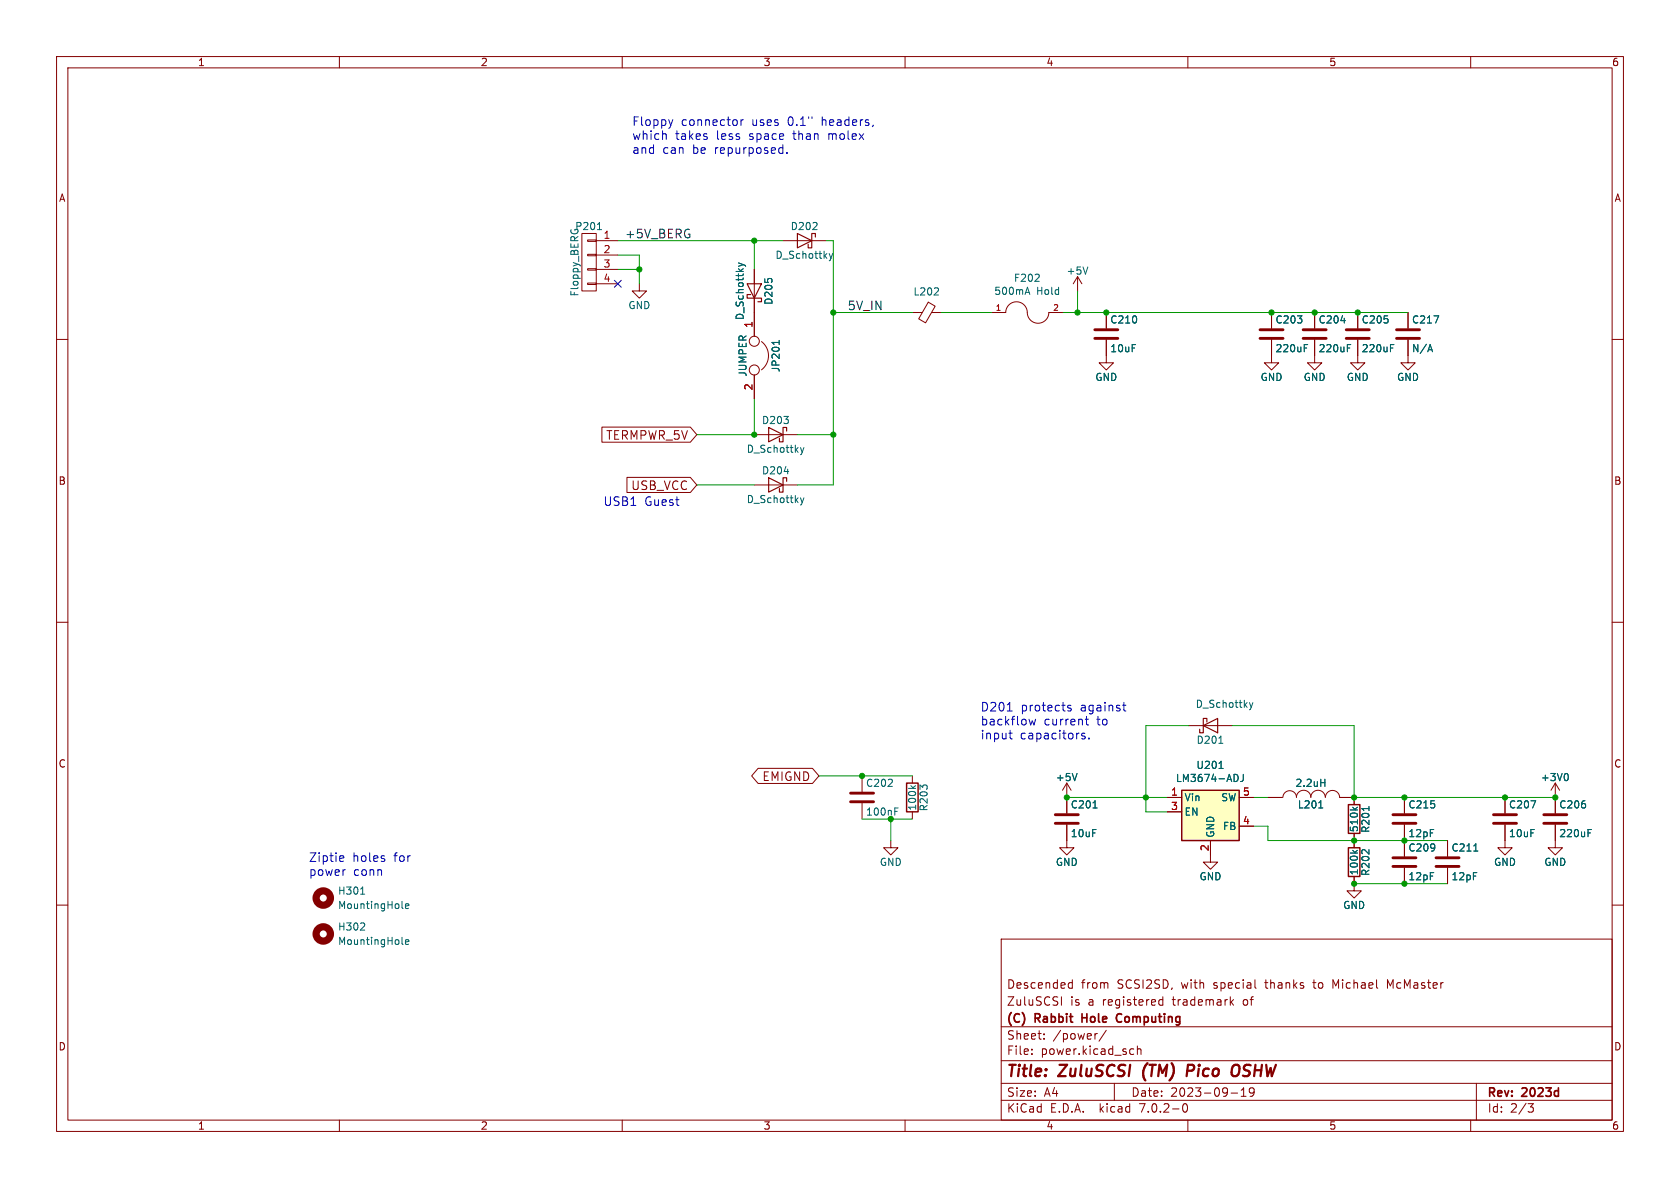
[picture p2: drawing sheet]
<svg xmlns="http://www.w3.org/2000/svg" width="297mm" height="210mm" viewBox="0 0 297 210" stroke-linecap="round" stroke-linejoin="round" font-family="sans-serif">
<g fill="none" stroke="#840000" stroke-width=".18">
<path d="M10 10h277v190h-277zM12 12h273v186h-273zM60 10v2M110 10v2M160 10v2M210 10v2M260 10v2M10 60h2M102.9 41.3h2.5v10.1h-2.5zM103.9 50h1.5v.3h-1.5zM103.9 47.5h1.5v.3h-1.5zM103.9 45h1.5v.2h-1.5z"/>
<path d="M103.9 42.4h1.5v.3h-1.5zM105.4 42.5h3.8M105.4 45.1h3.8M105.4 47.6h3.8M105.4 50.2h3.8M113 50.2v1.2h1.3l-1.3 1.3-1.2-1.3h1.2M133.3 47.6v11.8M138.4 42.5h7.6M161.3 55.2h1.7M164.1 53.4l1.2 .7-1.7 3-1.2-.7zM164.7 55.2h1.7M175.3 55.2h2.5a1.93 1.93 0 0 1 2.1-1.8 1.93 1.93 0 0 1 1.7 2.2 1.91 1.91 0 0 0 2.1 1.5 1.91 1.91 0 0 0 1.7-1.9h2.6"/>
<path d="M190.5 48.9l-.8 1.3M190.5 48.9v2.5M190.5 48.9l.8 1.3M195.6 55.2v2.8M224.8 55.2v2.8M232.4 55.2v2.8M240 55.2v2.8M248.9 55.2v2.8M285 60h2M106.4 75.5h15.6l1.2 1.3-1.2 1.4h-15.6zM133.3 76.8h7.7M133.3 66.3v4.2"/>
<path d="M134.6 60.4a3.1 3.1 0 0 1 0 5M195.6 60.1v4h1.2l-1.2 1.3-1.3-1.3h1.3M224.8 60.1v4h1.3l-1.3 1.3-1.3-1.3h1.3M232.4 60.1v4h1.3l-1.3 1.3-1.3-1.3h1.3M240 60.1v4h1.3l-1.3 1.3-1.2-1.3h1.2M248.9 60.1v4h1.3l-1.3 1.3-1.3-1.3h1.3M110.8 84.4h11.2l1.2 1.3-1.2 1.4h-11.2zM133.3 85.7h7.7M10 110h2M285 110h2M134 135.8h9.6l1.2 1.4-1.2 1.3h-9.6l-1.1-1.3zM152.4 137.2v2.8"/>
<path d="M161.3 137.2v1.2M188.6 138.4l-.8 1.3M188.6 138.4v5.4M188.6 138.4l.8 1.3M210.2 128.3h7.6M275 138.4l-.8 1.3M275 138.4v5.4M275 138.4l.7 1.3M10 160h2M152.4 142v2.8M157.5 148.6v1.3h1.2l-1.2 1.2-1.3-1.2h1.3M161.3 143.5v1.3"/>
<path d="M188.6 145.8v4.1h1.3l-1.3 1.2-1.3-1.2h1.3M206.4 141h2.5M206.4 143.5h2.5M214 148.6v3.8h1.3l-1.3 1.3-1.3-1.3h1.3M219.1 141h2.5M219.1 146.1h2.5M224.2 141h2.5M226.8 140.9a1.19 1.19 0 0 1 1.2-1.1 1.19 1.19 0 0 1 1.2 1.1 1.28 1.28 0 0 1 1.3-1.2 1.28 1.28 0 0 1 1.2 1.2M231.7 140.9a1.28 1.28 0 0 1 1.3-1.2 1.28 1.28 0 0 1 1.3 1.2M234.3 140.9a1.26 1.26 0 0 1 1.3-1.2 1.26 1.26 0 0 1 1.2 1.2M236.9 141h2.5v1.2M239.4 154.9v2.6h1.3l-1.3 1.3-1.3-1.3h1.3"/>
<path d="M239.4 147.3v2.6M248.3 141v2.8M248.3 145.8v5.6M248.3 153.4v2.8M255.9 148.6v2.8M255.9 153.4v2.8M266.1 145.8v4.1h1.2l-1.2 1.2-1.3-1.2h1.3M266.1 141v2.8M275 145.8v4.1h1.2l-1.2 1.2-1.3-1.2h1.3M285 160h2M177 166h108v32h-108zM187.6 176.2v1.5"/>
<path d="M189.1 173.7l.5 .1M189.6 173.2v1.5M189.6 174.6l-.5 .1M204.9 177.4l.2 .3 .5-.1M205.6 176.2v1.5M205.6 176.8l-.5-.1-.2 .3M217.6 177.1l.5 .6M218.1 176.7l-.6 .6M221.9 173.2v1.3l.2 .2M60 198v2M110 198v2M160 198v2"/>
<path d="M177 194.5h108M177 191.5h108M177 187.5h108M177 181.5h108M182.4 186.3v.1M182.4 185.5v.1M184.6 183.6v.1M184.6 182.8v.1M194 182.7l-.3 .1M195.6 182.1l-1.3 2M197 191.5v3M200 185.4l.4 .1"/>
<path d="M200.4 186.3l-.4 .1M201.1 185.5l.2-.1 .3 .1 .1 .9M201.1 184.9v1.5M209.2 195.2l.2-.1a.81 .81 0 0 1 .6 .6 .81 .81 0 0 1-.3 .8l-.1 .1a.81 .81 0 0 1-.4-1.4zM210 198v2M217.6 193.2h1.2M219.4 193.8h.9M219.4 192.7l.5-.4v1.5M221.7 192.9l-.3 .3h-.4l-.1-.3 .1-.5 .4-.1 .2 .1a.99 .99 0 0 1-.3 1.4h-.3M260 198v2M261 191.5v6.5M270.1 195.1h1l-.5 .6 .4 .1 .1 .5-.3 .3h-.4"/>
<circle cx="133.3" cy="60.3" r=".89"/>
<circle cx="133.3" cy="65.4" r=".89"/>
</g>
<path d="M209.9 189.3h.8M210.8 188.2h-.8l-.2 2M217.9 188.5a.69 .69 0 0 1 1.2 0M219.1 189.6a.74 .74 0 0 1-1.2 .5" fill="none" stroke="#840000" stroke-width=".4"/>
<path d="M197.9 179.2a.81 .81 0 0 0-.5 .8 .81 .81 0 0 0 .5 .7" fill="none" stroke="#840000" stroke-width=".3"/>
<path d="M132.1 50.2h2.5l-1.3 2.5zM132.7 52.1h-.6v.6h2.5v.6h-.6M141 41.3l2.5 1.2-2.5 1.3zM144.1 41.9v-.6h-.6v2.5h-.6v-.6M135.9 75.6l2.5 1.2-2.5 1.3zM139.1 76.2v-.6h-.7v2.5h-.6v-.6M135.9 84.5l2.5 1.2-2.5 1.3zM139.1 85.1v-.6h-.7v2.5h-.6v-.6M212.7 128.3l2.6-1.3v2.5zM213.4 127.6v-.6h-.7v2.5h-.6v-.6" fill="none" stroke="#840000" stroke-width=".2"/>
<g fill="none" stroke="#006464" stroke-width=".18">
<path d="M101 40.6l-.1 .1M105.6 40.6h.7M130.6 46.5l.8 .3M131.4 46.8l-.8 .3M131.4 46.8l.4 .3M146.6 44.8l.3 .9M146.9 45.7l-.3 .4M147.2 44.8l-.3 .9M165.1 52.1h.8M165.9 51v.4M181.3 51.7h.6M181.6 50.8l.5 1.2"/>
<path d="M192.3 47.2l-.4 1.3M137.7 60.2v.7M137.7 60.5h-1.2l.2 .2M141.5 79.1l.3 .9M141.8 80l-.3 .4M142.1 79.1l-.3 .9M230.6 60.9h.6M238.2 60.9h.6M245.8 60.9h.6M252.5 61.8h.6M252.8 60.9l.5 1.3M141.5 88l.3 .9"/>
<path d="M141.8 88.9l-.3 .4M142.1 88l-.3 .9M161 138.9l.5 .5M161.9 138.9l-.5 .3M190.4 136.7l-.4 1.3M215.5 131.4h.7M215.5 135.8h.7M218.5 136.9a.68 .68 0 0 1 .4 .6 .68 .68 0 0 1-.4 .7M219.8 136.9v.9a.41 .41 0 0 1-.5 .4M220.9 124.2l.3 .8M221.2 125l-.3 .5M221.5 124.2l-.3 .8"/>
<path d="M233.5 138.4h.7M234.2 137.7v1.3M277.1 136.8l.2 .4-.2 .7M63.8 158.1h.7M158.2 142.8h.6M193.2 142.8h.8M233.1 142.8h.8M239.1 150.3l.5 .5M239.1 142.7l.5 .5M240 150.3l-.5 .4M240 142.7l-.5 .4M242 142.6v.7"/>
<path d="M260.5 150.4h.8M280.7 146.6h.6M63.7 164.4h.8M64.4 163.3v.4M71.1 166.9l.2 .1M71.1 160.5l.2 .1M71.7 166.5l.6-.1-.1-.2-.3-.1-.2 .2v.6h.5M71.7 160.2l.6-.1-.1-.3h-.3l-.2 .1v.6h.5"/>
</g>
<g fill="none" stroke="#840000" stroke-width=".51">
<path d="M193.5 59.8h4.1M193.5 58.3h4.1M222.8 59.8h4M222.8 58.3h4M230.4 59.8h4M230.4 58.3h4M238 59.8h4.1M238 58.3h4.1M246.9 59.8h4.1M246.9 58.3h4.1M150.4 141.7h4M150.4 140.2h4"/>
<path d="M186.6 145.5h4M186.6 144h4M246.3 145.5h4M246.3 144h4M246.3 153.2h4M246.3 151.6h4M253.9 153.2h4M253.9 151.6h4M264 145.5h4.1M264 144h4.1M272.9 145.5h4.1M272.9 144h4.1"/>
</g>
<path d="M160.3 138.4h2v5.1h-2zM208.9 139.7h10.2v8.9h-10.2zM238.4 149.9h2v5h-2zM238.4 142.2h2v5.1h-2z" fill="none" stroke="#840000" stroke-width=".25"/>
<path d="M208.9 139.7h10.2v8.9h-10.2z" fill="#ffffc2" stroke="#ffffc2" stroke-width=".18"/>
<g fill="none" stroke="#840000" stroke-width="1.3">
<circle cx="57.1" cy="158.7" r="1.27"/>
<circle cx="57.1" cy="165.1" r="1.27"/>
</g>
<g fill="none" stroke="#0000c2" stroke-width=".18">
<path d="M118.9 21.2l-.3 1M131 21.2v1M131.4 21.2h-.3l-.1 .3M138 26.1l.4 .1M138.4 25.6v1.5M138.4 27l-.4 .1M139.1 27v.1M154.4 22.1l-.2 .3M178.1 125.7h.8M178.4 129.6h.5M178.7 130.6h.2M183.1 127.1l-.3 1.1-.3-.8-.3 .8"/>
<path d="M189.3 124.7h-.3l-.3 .2 .1 .2 .5 .2v.3h-.6M191.8 129.7l-.4-.1-.2 .2 .1 .2 .5 .2v.4h-.6M191.9 127.1h.5M192.1 126.6v1.3l.3 .3M192.5 130.5v.1M198.5 124.7h.5M198.7 124.2v1.3l.3 .2M60.3 151.3h.4l.1 .3-.7 .2M60.7 152.2l-.4 .1"/>
</g>
<g fill="none" stroke="#009600" stroke-width=".18">
<path d="M109.2 42.5h29.2M109.2 47.6h3.8M109.2 45.1h3.8v5.1M133.3 42.5v5.1M146 42.5h1.3v43.2h-6.3M147.3 55.2h14M166.4 55.2h8.9M188 55.2h60.9M190.5 51.4v3.8M133.3 70.5v6.3h-10.1M141 76.8h6.3M123.2 85.7h10.1"/>
<path d="M144.8 137.2h16.5M210.2 128.3h-7.6v15.2h3.8M217.8 128.3h21.6v12.7h35.6M152.4 144.8h8.9M157.5 144.8v3.8M188.6 141h17.8M221.6 141h2.6M221.6 146.1h2.6v2.5h31.7M239.4 156.2h16.5"/>
</g>
<path d="M108.6 49.6l1.2 1.2M109.8 49.6l-1.2 1.2" fill="none" stroke="#000084" stroke-width=".18"/>
<g fill="#009600" stroke="#009600" stroke-width=".18">
<circle cx="266.1" cy="141" r=".46"/>
<circle cx="275" cy="141" r=".46"/>
<circle cx="239.4" cy="156.2" r=".46"/>
<circle cx="248.3" cy="156.2" r=".46"/>
<circle cx="239.4" cy="148.6" r=".46"/>
<circle cx="248.3" cy="148.6" r=".46"/>
<circle cx="190.5" cy="55.2" r=".46"/>
<circle cx="195.6" cy="55.2" r=".46"/>
<circle cx="133.3" cy="42.5" r=".46"/>
<circle cx="113" cy="47.6" r=".46"/>
<circle cx="147.3" cy="55.2" r=".46"/>
<circle cx="152.4" cy="137.2" r=".46"/>
<circle cx="133.3" cy="76.8" r=".46"/>
<circle cx="147.3" cy="76.8" r=".46"/>
<circle cx="157.5" cy="144.8" r=".46"/>
<circle cx="202.6" cy="141" r=".46"/>
<circle cx="239.4" cy="141" r=".46"/>
<circle cx="248.3" cy="141" r=".46"/>
<circle cx="188.6" cy="141" r=".46"/>
<circle cx="224.8" cy="55.2" r=".46"/>
<circle cx="232.4" cy="55.2" r=".46"/>
<circle cx="240" cy="55.2" r=".46"/>
</g>
<g font-size="2.8" fill="#840000">
<text x="178" y="190.8">Title:</text>
<text x="187.4" y="190.8">ZuluSCSI</text>
<text x="202.7" y="190.8">(TM)</text>
<text x="211.1" y="190.8">Pico</text>
<text x="219.7" y="190.8">OSHW</text>
</g>
<g font-size="2.1" fill="#0000c2">
<text x="111.8" y="22.4">Floppy</text>
<text x="120.4" y="22.4">connector</text>
<text x="132.9" y="22.4">uses</text>
<text x="139.3" y="22.4">0.1&quot;</text>
<text x="145.3" y="22.4">headers,</text>
<text x="111.8" y="24.8">which</text>
<text x="111.8" y="27.3">and</text>
<text x="117.1" y="27.3">can</text>
<text x="119.4" y="24.8">takes</text>
<text x="122.4" y="27.3">be</text>
<text x="126.4" y="27.3">repurposed.</text>
<text x="126.6" y="24.8">less</text>
<text x="132.5" y="24.8">space</text>
<text x="140.3" y="24.8">than</text>
<text x="146.5" y="24.8">molex</text>
<text x="106.7" y="89.5">USB1</text>
<text x="113.9" y="89.5">Guest</text>
<text x="173.4" y="125.9">D201</text>
<text x="180.5" y="125.9">protects</text>
<text x="191" y="125.9">against</text>
<text x="173.4" y="128.3">backflow</text>
<text x="173.4" y="130.8">input</text>
<text x="180.3" y="130.8">capacitors.</text>
<text x="184.5" y="128.3">current</text>
<text x="193.9" y="128.3">to</text>
<text x="54.6" y="152.5">Ziptie</text>
<text x="54.6" y="154.9">power</text>
<text x="62.3" y="152.5">holes</text>
<text x="62.5" y="154.9">conn</text>
<text x="69.6" y="152.5">for</text>
</g>
<g font-size="2.1" fill="#0f0f0f">
<text x="110.5" y="42.2">+5V_BERG</text>
<text x="149.9" y="54.9">5V_IN</text>
</g>
<g font-size="2.1" fill="#840000">
<text x="107.1" y="77.9">TERMPWR_5V</text>
<text x="111.5" y="86.8">USB_VCC</text>
<text x="134.7" y="138.2">EMIGND</text>
<text x="178" y="177.9">ZuluSCSI</text>
<text x="178" y="174.9">Descended</text>
<text x="189.2" y="177.9">is</text>
<text x="191.2" y="174.9">from</text>
<text x="192.4" y="177.9">a registered</text>
<text x="197.5" y="174.9">SCSI2SD,</text>
<text x="207.4" y="177.9">trademark</text>
<text x="208.9" y="174.9">with</text>
<text x="214.6" y="174.9">special</text>
<text x="219.9" y="177.9">of</text>
<text x="223.8" y="174.9">thanks</text>
<text x="232.4" y="174.9">to</text>
<text x="235.9" y="174.9">Michael</text>
<text x="245.6" y="174.9">McMaster</text>
<text x="178" y="183.9">Sheet:</text>
<text x="178" y="181.1">(C)</text>
<text x="183.1" y="181.1">Rabbit</text>
<text x="186.2" y="183.9">/power/</text>
<text x="191.8" y="181.1">Hole</text>
<text x="198.4" y="181.1">Computing</text>
<text x="178" y="186.6">File:</text>
<text x="184" y="186.6">power.kicad_sch</text>
<text x="178" y="196.8">KiCad</text>
<text x="178" y="194">Size:</text>
<text x="184.6" y="194">A4</text>
<text x="185.7" y="196.8">E.D.A.</text>
<text x="194.4" y="196.8">kicad</text>
<text x="200" y="194">Date:</text>
<text x="201.5" y="196.8">7.0.2-0</text>
<text x="206.9" y="194">2023-09-19</text>
<text x="263" y="194.2">Rev:</text>
<text x="263" y="196.8">Id:</text>
<text x="267" y="196.8">2/3</text>
<text x="269.2" y="194.2">2023d</text>
</g>
<g font-size="1.8" fill="#840000">
<text x="35" y="11.8">1</text>
<text x="85" y="11.8">2</text>
<text x="135" y="11.8">3</text>
<text x="185" y="11.8">4</text>
<text x="235" y="11.8">5</text>
<text x="285" y="11.8">6</text>
<text x="10.4" y="35.8">A</text>
<text x="285.4" y="35.8">A</text>
<text x="10.3" y="85.8">B</text>
<text x="285.3" y="85.8">B</text>
<text x="10.3" y="135.8">C</text>
<text x="285.3" y="135.8">C</text>
<text x="10.3" y="185.8">D</text>
<text x="285.3" y="185.8">D</text>
<text x="35" y="199.8">1</text>
<text x="85" y="199.8">2</text>
<text x="135" y="199.8">3</text>
<text x="185" y="199.8">4</text>
<text x="235" y="199.8">5</text>
<text x="285" y="199.8">6</text>
</g>
<g font-size="1.8" fill="#006464">
<text x="101.6" y="40.8">P201</text>
<text x="139.7" y="40.8">D202</text>
<text x="137" y="45.9">D_Schottky</text>
<text x="102.4" y="52.5" transform="rotate(-90 102.4 52.5)">Floppy_BERG</text>
<text x="136.7" y="53.9" transform="rotate(-90 136.7 53.9)">D205</text>
<text x="161.4" y="52.4">L202</text>
<text x="175.7" y="52.3">500mA</text>
<text x="179.2" y="50">F202</text>
<text x="183.2" y="52.3">Hold</text>
<text x="188.5" y="48.7">+5V</text>
<text x="111" y="54.8">GND</text>
<text x="131.6" y="56.6" transform="rotate(-90 131.6 56.6)">D_Schottky</text>
<text x="196.2" y="57.3">C210</text>
<text x="225.4" y="57.3">C203</text>
<text x="233.1" y="57.3">C204</text>
<text x="240.7" y="57.3">C205</text>
<text x="249.6" y="57.3">C217</text>
<text x="138" y="65.9" transform="rotate(-90 138 65.9)">JP201</text>
<text x="196.2" y="62.4">10uF</text>
<text x="225.4" y="62.4">220uF</text>
<text x="233.1" y="62.4">220uF</text>
<text x="240.7" y="62.4">220uF</text>
<text x="249.6" y="62.4">N/A</text>
<text x="132.1" y="66.6" transform="rotate(-90 132.1 66.6)">JUMPER</text>
<text x="193.6" y="67.5">GND</text>
<text x="222.8" y="67.5">GND</text>
<text x="230.4" y="67.5">GND</text>
<text x="238" y="67.5">GND</text>
<text x="246.9" y="67.5">GND</text>
<text x="134.6" y="75.1">D203</text>
<text x="132" y="80.2">D_Schottky</text>
<text x="132" y="89.1">D_Schottky</text>
<text x="134.6" y="84">D204</text>
<text x="211.3" y="125.3">D_Schottky</text>
<text x="211.5" y="131.6">D201</text>
<text x="211.5" y="136.1">U201</text>
<text x="153" y="139.3">C202</text>
<text x="162.1" y="143.4" transform="rotate(-90 162.1 143.4)">100k</text>
<text x="164.1" y="143.5" transform="rotate(-90 164.1 143.5)">R203</text>
<text x="186.6" y="138.2">+5V</text>
<text x="189.2" y="143.1">C201</text>
<text x="207.8" y="138.4">LM3674-ADJ</text>
<text x="209.4" y="141.8">Vin</text>
<text x="215.8" y="141.8">SW</text>
<text x="229" y="139.3">2.2uH</text>
<text x="229.4" y="143.1">L201</text>
<text x="248.9" y="143.1">C215</text>
<text x="266.7" y="143.1">C207</text>
<text x="272.4" y="138.2">+3V0</text>
<text x="275.6" y="143.1">C206</text>
<text x="153" y="144.3">100nF</text>
<text x="189.2" y="148.1">10uF</text>
<text x="209.4" y="144.3">EN</text>
<text x="214.8" y="148.1" transform="rotate(-90 214.8 148.1)">GND</text>
<text x="216.1" y="146.9">FB</text>
<text x="240.2" y="147.2" transform="rotate(-90 240.2 147.2)">510k</text>
<text x="242.3" y="147.3" transform="rotate(-90 242.3 147.3)">R201</text>
<text x="248.9" y="148.1">12pF</text>
<text x="266.7" y="148.1">10uF</text>
<text x="275.6" y="148.1">220uF</text>
<text x="155.5" y="153.2">GND</text>
<text x="186.6" y="153.2">GND</text>
<text x="212" y="155.8">GND</text>
<text x="240.2" y="154.8" transform="rotate(-90 240.2 154.8)">100k</text>
<text x="242.3" y="154.9" transform="rotate(-90 242.3 154.9)">R202</text>
<text x="248.9" y="150.7">C209</text>
<text x="248.9" y="155.8">12pF</text>
<text x="256.5" y="150.7">C211</text>
<text x="256.5" y="155.8">12pF</text>
<text x="264.1" y="153.2">GND</text>
<text x="273" y="153.2">GND</text>
<text x="59.7" y="158.3">H301</text>
<text x="59.7" y="160.8">MountingHole</text>
<text x="237.4" y="160.8">GND</text>
<text x="59.7" y="164.7">H302</text>
<text x="59.7" y="167.2">MountingHole</text>
</g>
<g font-size="1.8" fill="#a90000">
<text x="106.6" y="42.3">1</text>
<text x="106.6" y="44.8">2</text>
<text x="106.6" y="47.4">3</text>
<text x="106.6" y="49.9">4</text>
<text x="133.1" y="58" transform="rotate(-90 133.1 58)">1</text>
<text x="133.1" y="69.1" transform="rotate(-90 133.1 69.1)">2</text>
<text x="207" y="140.7">1</text>
<text x="207" y="143.3">3</text>
<text x="219.7" y="140.7">5</text>
<text x="219.7" y="145.8">4</text>
<text x="213.7" y="150.5" transform="rotate(-90 213.7 150.5)">2</text>
</g>
<g font-size="1.4" fill="#a90000">
<text x="176" y="55">1</text>
<text x="186.1" y="55">2</text>
</g>
</svg>
